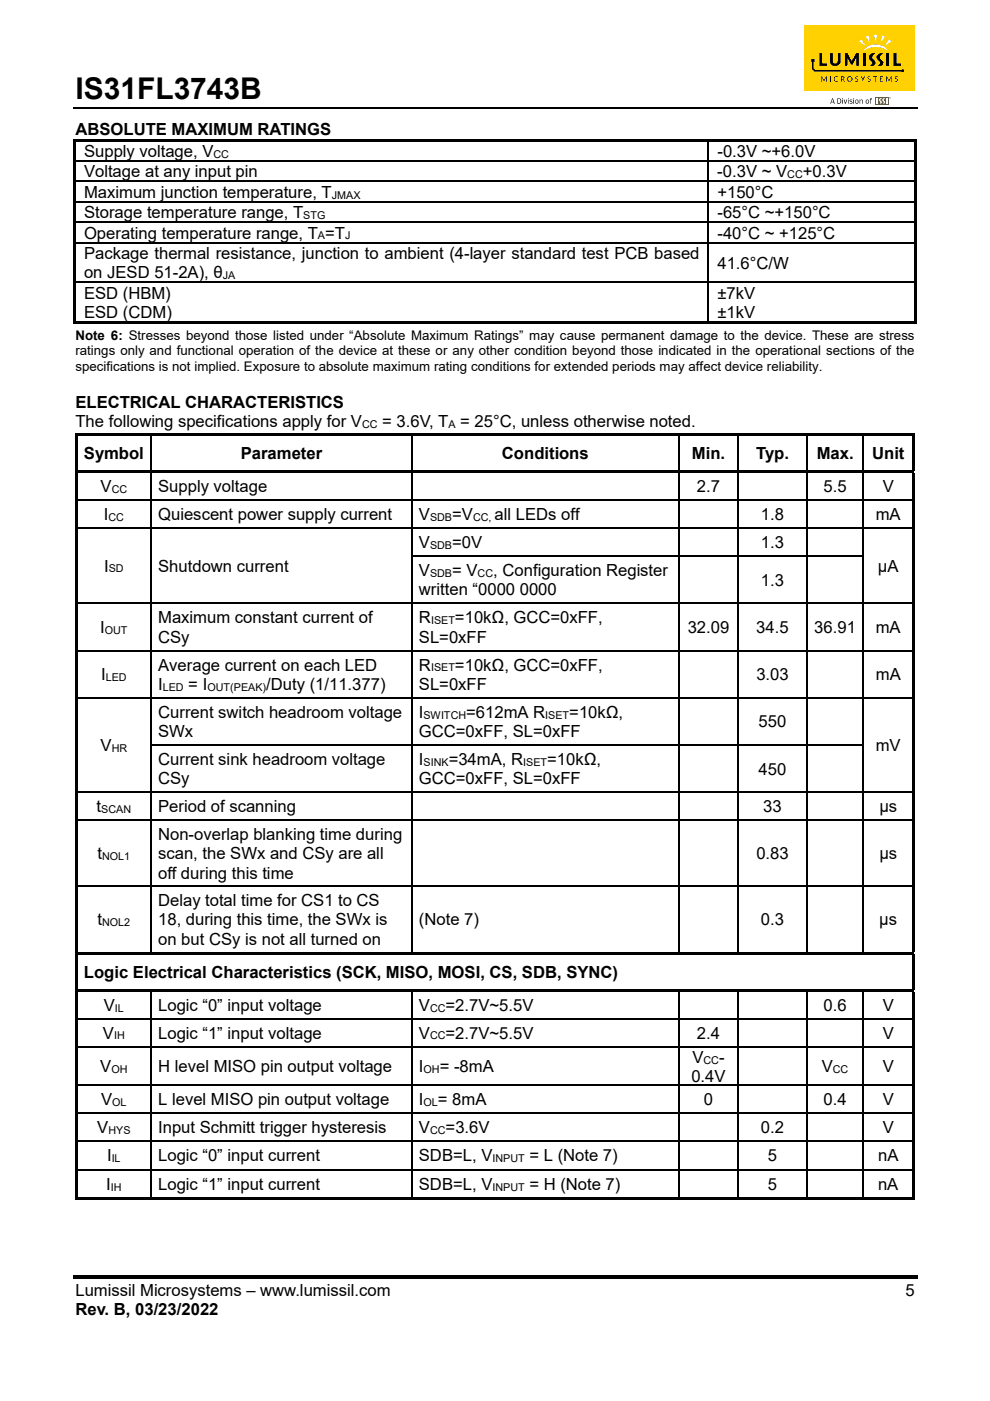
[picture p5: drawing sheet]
<svg xmlns="http://www.w3.org/2000/svg" width="210mm" height="297mm" viewBox="0 0 210 297" stroke-linecap="round" stroke-linejoin="round" font-family="sans-serif">
<path d="M15.5 22.8h179" fill="none" stroke="#000" stroke-width=".34"/>
<path d="M15.5 270.3h179v.8h-179z" fill="#000"/>
<path d="M170.6 5.3h23.4v13.9h-23.4z" fill="#ffd100"/>
<g fill="#000">
<path d="M174.2 16.2h.1l.5 .8 .4-.8h.2v1.1h-.2v-.9l-.4 .8-.5-.8-.1 .9zM176.1 16.2h.1v1.1h-.1zM176.9 16.4a.46 .46 0 0 1 .8 0 .45 .45 0 0 0-.6 0 .45 .45 0 0 0 0 .7 .45 .45 0 0 0 .6 0 .53 .53 0 0 1-.7 .1 .53 .53 0 0 1-.1-.8zM181.4 16.3l.4-.1 .3 .1-.1 .1a.23 .23 0 0 0-.4-.1 .23 .23 0 0 0 0 .3 .23 .23 0 0 0 .3 .1 .35 .35 0 0 1 0 .6 .35 .35 0 0 1-.5-.2 .25 .25 0 0 0 .4 .1 .25 .25 0 0 0 .1-.3 .25 .25 0 0 0-.4-.1l-.1-.2zM182.5 16.2h.2l.3 .6 .3-.6h.2l-.4 .7v.4h-.2v-.4zM184 16.3l.4-.1 .3 .1-.1 .1a.23 .23 0 0 0-.4-.1 .23 .23 0 0 0 0 .3 .23 .23 0 0 0 .3 .1 .34 .34 0 0 1 0 .5 .34 .34 0 0 1-.5-.1 .25 .25 0 0 0 .4 .1 .25 .25 0 0 0 .1-.3 .25 .25 0 0 0-.3-.1l-.2-.2zM185.2 16.2h.9v.1h-.4v1h-.2v-1h-.3zM186.6 16.2h.7v.1h-.5v.4h.4l-.4 .1v.4h.5v.1h-.7zM188 16.2h.1l.4 .8 .5-.8h.1v1.1l-.1-.9-.4 .8-.5-.8v.9h-.1zM189.8 16.3l.4-.1 .2 .1v.1a.24 .24 0 0 0-.4-.1 .24 .24 0 0 0 0 .3 .24 .24 0 0 0 .3 .1 .34 .34 0 0 1 0 .6 .34 .34 0 0 1-.5-.2h.1a.24 .24 0 0 0 .3 .1 .24 .24 0 0 0 .1-.3 .24 .24 0 0 0-.3-.1l-.2-.3z"/>
<path d="M178.4 16.2h.2a.34 .34 0 0 1 .5 .2 .34 .34 0 0 1-.3 .4l.4 .5h-.2l-.3-.5h-.2v.5h-.1zM178.5 16.3v.4l.4-.1a.28 .28 0 0 0-.1-.3 .28 .28 0 0 0-.3 0z"/>
<path d="M179.7 16.7a.58 .58 0 0 1 1.1 0 .58 .58 0 0 1-1.1 0zM179.8 16.7a.43 .43 0 0 0 .8 0 .43 .43 0 0 0-.8 0z"/>
</g>
<path d="M188.6 20.7a.2 .2 0 0 1 .4 0 .2 .2 0 0 1-.4 0zM188.7 20.7a.14 .14 0 0 0 .2 0 .14 .14 0 0 0-.2 0zM188.7 20.6l.2 .2h-.2zM188.7 20.7h.1z" fill="#010101"/>
<path d="M185.7 20.6h2.8v1.6h-2.8z" fill="#c42032"/>
<g fill="#fff">
<path d="M186 20.8h.3v1.1h-.3z"/>
<path d="M186.6 20.9h.4a.4 .4 0 0 0-.2 .4 .4 .4 0 0 0 .2 .4l-.1 .2h-.4l.2-.1-.1-.3a.32 .32 0 0 1-.2-.3 .32 .32 0 0 1 .2-.3z"/>
<path d="M187.2 21l.5-.2a.47 .47 0 0 0-.2 .4 .47 .47 0 0 0 .2 .5l-.1 .2h-.4l.3-.2-.4-.4z"/>
<path d="M188 20.8h.3v1.1h-.3z"/>
</g>
<path d="M173.8 11.3h.6v2.2h1v.4h-1.6zM176 11.3h.7v1.4a.54 .54 0 0 0 .3 .8 .54 .54 0 0 0 .7-.6v-1.6h.6v.9a1.29 1.29 0 0 1-1 1.8 1.03 1.03 0 0 1-1.3-1.1zM179.2 11.3h.6l.9 1.7 .8-1.7h.7v2.6h-.6v-1.7l-.7 1.3-.2 .2-.3-.1-.7-1.4v1.7h-.5zM183 11.3h.7v2.6h-.7zM184.6 11.5a1 1 0 0 1 1.1-.2v.1a.78 .78 0 0 0-.7 .7 .78 .78 0 0 0 .5 .8 .61 .61 0 0 1-.2 1h-.9a.61 .61 0 0 0 .6-.5 .61 .61 0 0 0-.4-.6 .73 .73 0 0 1 0-1.3zM186.2 11.5a.91 .91 0 0 1 1.2-.1 .77 .77 0 0 0-.8 .7 .77 .77 0 0 0 .6 .8 .61 .61 0 0 1-.2 1h-.9a.61 .61 0 0 0 .5-.5 .61 .61 0 0 0-.4-.6 .73 .73 0 0 1 0-1.3zM188 11.3h.6v2.6h-.6zM189.5 11.3h.7v2.2h.9v.4h-1.6z" fill="#000"/>
<g fill="#fff">
<path d="M183.3 10.5a3.3 3.3 0 0 1 5.1 .3 4.7 4.7 0 0 0-5.3 0z"/>
<path d="M183.6 7.8l.7-.2 .2 1.6z"/>
<path d="M187 7.5l.7 .3-.9 1.3z"/>
<path d="M185.4 7.4h.7l-.4 1.6z"/>
<path d="M182.2 8.8l.5-.5 .9 1.4z"/>
<path d="M188.6 8.3l.5 .5-1.4 .9z"/>
</g>
<g fill="#000">
<path d="M172.1 12.4h.6v.7h-.1v1.4l.3 .3h18.3a.31 .31 0 0 1 .5 .1 .31 .31 0 0 1-.1 .4 .31 .31 0 0 1-.4-.1h-18.4l-.6-.6zM15.6 29.5h.6v.5h-.6zM15.6 29.5h178.8v.5h-178.8zM15.6 30h.6v4h-.6zM15.6 34h.6v.3h-.6zM15.6 34.3h.6v4.1h-.6zM15.6 38.4h.6v.2h-.6zM150.1 34h.3v.3h-.3zM150.1 38.4h.3v.2h-.3zM178.9 21.1h.2l.2 .7 .2-.7h.2l-.3 .9h-.2zM180.2 21.2h.6l-.5 .1 .5 .5-.3 .2-.3-.1 .5-.1-.1-.2a.34 .34 0 0 1-.4-.4zM182.3 21.1l.1 .2 .4-.2 .2 .1v.8h-.1l-.2-.8-.3 .2-.1 .6z"/>
<path d="M184.6 20.8h.4l-.3 .2 .2 .1-.2 .1v.8l-.2-.8zM193.8 29.5h.6v.5h-.6zM193.8 30h.6v4h-.6zM193.8 34h.6v.3h-.6zM193.8 34.3h.6v4.1h-.6zM193.8 38.4h.6v.2h-.6zM15.6 38.6h.6v4.1h-.6zM15.6 42.7h.6v.3h-.6zM15.6 43h.6v4h-.6zM15.6 47h.6v.3h-.6zM15.6 47.3h.6v4h-.6zM15.6 51.3h.6v.3h-.6z"/>
<path d="M15.6 51.6h.6v8.1h-.6zM15.6 59.7h.6v.3h-.6zM150.1 42.7h.3v.3h-.3zM150.1 47h.3v.3h-.3zM150.1 51.3h.3v.3h-.3zM150.1 59.7h.3v.3h-.3zM193.8 38.6h.6v4.1h-.6zM193.8 42.7h.6v.3h-.6zM193.8 43h.6v4h-.6zM193.8 47h.6v.3h-.6zM193.8 47.3h.6v4h-.6zM193.8 51.3h.6v.3h-.6z"/>
<path d="M193.8 51.6h.6v8.1h-.6zM193.8 59.7h.6v.3h-.6zM15.6 60h.6v8.6h-.6zM15.6 68.1h134.5v.5h-134.5zM150.1 68.1h43.7v.5h-43.7zM193.8 60h.6v8.6h-.6zM193.8 68.1h.6v.5h-.6zM16 91.8h.6v.5h-.6zM16 91.8h178v.5h-178zM16 92.3h.6v7.5h-.6zM193.4 91.8h.6v.5h-.6zM193.4 92.3h.6v7.5h-.6z"/>
<path d="M16 99.8h178v.5h-178zM16 100.3h.6v5.5h-.6zM16 105.8h.6v.3h-.6zM16 106.1h.6v5.7h-.6zM16 111.8h.6v.3h-.6zM16 112.1h.6v5.7h-.6zM16 117.8h.6v.3h-.6zM31.9 105.8h.3v.3h-.3zM31.9 111.8h.3v.3h-.3zM31.9 117.8h.3v.3h-.3zM87.2 105.8h.3v.3h-.3zM87.2 111.8h.3v.3h-.3z"/>
<path d="M87.2 117.8h.3v.3h-.3zM143.8 105.8h.3v.3h-.3zM143.8 111.8h.3v.3h-.3zM143.8 117.8h.3v.3h-.3zM156.5 105.8h.2v.3h-.2zM156.5 111.8h.2v.3h-.2zM156.5 117.8h.2v.3h-.2zM171 105.8h.3v.3h-.3zM171 111.8h.3v.3h-.3zM171 117.8h.3v.3h-.3zM183 105.8h.3v.3h-.3zM183 111.8h.3v.3h-.3z"/>
<path d="M183 117.8h.3v.3h-.3zM193.4 100.3h.6v5.5h-.6zM193.4 105.8h.6v.3h-.6zM193.4 106.1h.6v5.7h-.6zM193.4 111.8h.6v.3h-.6zM193.4 112.1h.6v5.7h-.6zM193.4 117.8h.6v.3h-.6zM16 118.1h.6v9.7h-.6zM16 127.8h.6v.3h-.6zM16 128.1h.6v9.7h-.6zM16 137.8h.6v.3h-.6zM31.9 127.8h.3v.3h-.3z"/>
<path d="M31.9 137.8h.3v.3h-.3zM87.2 127.8h.3v.3h-.3zM87.2 137.8h.3v.3h-.3zM143.8 127.8h.3v.3h-.3zM143.8 137.8h.3v.3h-.3zM156.5 127.8h.2v.3h-.2zM156.5 137.8h.2v.3h-.2zM171 127.8h.3v.3h-.3zM171 137.8h.3v.3h-.3zM183 127.8h.3v.3h-.3zM183 137.8h.3v.3h-.3zM193.4 118.1h.6v9.7h-.6z"/>
<path d="M193.4 127.8h.6v.3h-.6zM193.4 128.1h.6v9.7h-.6zM193.4 137.8h.6v.3h-.6zM16 138.1h.6v9.7h-.6zM16 147.8h.6v.3h-.6zM16 148.1h.6v9.7h-.6zM16 157.8h.6v.3h-.6zM31.9 147.8h.3v.3h-.3zM31.9 157.8h.3v.3h-.3zM87.2 147.8h.3v.3h-.3zM87.2 157.8h.3v.3h-.3zM143.8 147.8h.3v.3h-.3z"/>
<path d="M143.8 157.8h.3v.3h-.3zM156.5 147.8h.2v.3h-.2zM156.5 157.8h.2v.3h-.2zM171 147.8h.3v.3h-.3zM171 157.8h.3v.3h-.3zM183 147.8h.3v.3h-.3zM183 157.8h.3v.3h-.3zM193.4 138.1h.6v9.7h-.6zM193.4 147.8h.6v.3h-.6zM193.4 148.1h.6v9.7h-.6zM193.4 157.8h.6v.3h-.6zM16 158.1h.6v9.7h-.6z"/>
<path d="M16 167.8h.6v.3h-.6zM16 168.1h.6v5.7h-.6zM16 173.8h.6v.3h-.6zM31.9 167.8h.3v.3h-.3zM31.9 173.8h.3v.3h-.3zM87.2 167.8h.3v.3h-.3zM87.2 173.8h.3v.3h-.3zM143.8 167.8h.3v.3h-.3zM143.8 173.8h.3v.3h-.3zM156.5 167.8h.2v.3h-.2zM156.5 173.8h.2v.3h-.2zM171 167.8h.3v.3h-.3z"/>
<path d="M171 173.8h.3v.3h-.3zM183 167.8h.3v.3h-.3zM183 173.8h.3v.3h-.3zM193.4 158.1h.6v9.7h-.6zM193.4 167.8h.6v.3h-.6zM193.4 168.1h.6v5.7h-.6zM193.4 173.8h.6v.3h-.6zM16 174.1h.6v13.7h-.6zM16 187.8h.6v.3h-.6zM31.9 187.8h.3v.3h-.3zM87.2 187.8h.3v.3h-.3zM143.8 187.8h.3v.3h-.3z"/>
<path d="M156.5 187.8h.2v.3h-.2zM171 187.8h.3v.3h-.3zM183 187.8h.3v.3h-.3zM193.4 174.1h.6v13.7h-.6zM193.4 187.8h.6v.3h-.6zM16 188.1h.6v13.7h-.6zM16 201.8h178v.5h-178zM16 202.3h.6v7.5h-.6zM16 209.8h178v.5h-178zM16 210.3h.6v5.5h-.6zM16 215.8h.6v.3h-.6zM31.9 215.8h.3v.3h-.3z"/>
<path d="M87.2 215.8h.3v.3h-.3zM143.8 215.8h.3v.3h-.3zM156.5 215.8h.2v.3h-.2zM171 215.8h.3v.3h-.3zM183 215.8h.3v.3h-.3zM193.4 188.1h.6v13.7h-.6zM193.4 202.3h.6v7.5h-.6zM193.4 210.3h.6v5.5h-.6zM193.4 215.8h.6v.3h-.6zM16 216.1h.6v5.7h-.6zM16 221.8h.6v.3h-.6zM16 222.1h.6v7.7h-.6z"/>
<path d="M16 229.8h.6v.3h-.6zM16 230.1h.6v5.7h-.6zM16 235.8h.6v.3h-.6zM31.9 221.8h.3v.3h-.3zM31.9 229.8h.3v.3h-.3zM31.9 235.8h.3v.3h-.3zM87.2 221.8h.3v.3h-.3zM87.2 229.8h.3v.3h-.3zM87.2 235.8h.3v.3h-.3zM143.8 221.8h.3v.3h-.3zM143.8 229.8h.3v.3h-.3zM143.8 235.8h.3v.3h-.3z"/>
<path d="M156.5 221.8h.2v.3h-.2zM156.5 229.8h.2v.3h-.2zM156.5 235.8h.2v.3h-.2zM171 221.8h.3v.3h-.3zM171 229.8h.3v.3h-.3zM171 235.8h.3v.3h-.3zM183 221.8h.3v.3h-.3zM183 229.8h.3v.3h-.3zM183 235.8h.3v.3h-.3zM193.4 216.1h.6v5.7h-.6zM193.4 221.8h.6v.3h-.6zM193.4 222.1h.6v7.7h-.6z"/>
<path d="M193.4 229.8h.6v.3h-.6zM193.4 230.1h.6v5.7h-.6zM193.4 235.8h.6v.3h-.6zM16 236.1h.6v5.8h-.6zM16 241.9h.6v.2h-.6zM16 242.1h.6v5.7h-.6zM16 247.8h.6v.3h-.6zM16 248.1h.6v6.3h-.6zM16 253.8h15.9v.6h-15.9zM31.9 241.9h.3v.2h-.3zM31.9 247.8h.3v.3h-.3zM31.9 253.8h55.3v.6h-55.3z"/>
<path d="M87.2 241.9h.3v.2h-.3zM87.2 247.8h.3v.3h-.3zM87.2 253.8h56.6v.6h-56.6zM143.8 241.9h.3v.2h-.3zM143.8 247.8h.3v.3h-.3zM143.8 253.8h12.7v.6h-12.7zM156.5 241.9h.2v.2h-.2zM156.5 247.8h.2v.3h-.2zM156.5 253.8h14.5v.6h-14.5zM171 241.9h.3v.2h-.3zM171 247.8h.3v.3h-.3zM171 253.8h12v.6h-12z"/>
<path d="M183 241.9h.3v.2h-.3zM183 247.8h.3v.3h-.3zM183 253.8h10.4v.6h-10.4zM193.4 236.1h.6v5.8h-.6zM193.4 241.9h.6v.2h-.6zM193.4 242.1h.6v5.7h-.6zM193.4 247.8h.6v.3h-.6zM193.4 248.1h.6v6.3h-.6zM193.4 253.8h.6v.6h-.6z"/>
<path d="M176.5 20.8h.2l.4 1.2h-.2l-.1-.3h-.5v.3h-.2zM176.6 21l-.2 .6h.4z"/>
<path d="M177.6 20.8a.61 .61 0 0 1 .8 .6 .61 .61 0 0 1-.8 .6zM177.7 21v.8h.2a.45 .45 0 0 0 .4-.5 .45 .45 0 0 0-.6-.3z"/>
<path d="M178.6 20.8l.2 .2zM178.6 21.1h.2v.9h-.2z"/>
<path d="M179.9 20.8l.1 .2zM179.9 21.1l.1 .9z"/>
<path d="M181 20.8l.1 .2zM181 21.1h.1v.9h-.1z"/>
<path d="M181.3 21.6a.45 .45 0 0 1 .9 0 .45 .45 0 0 1-.9 0zM181.4 21.5a.3 .3 0 0 0 .6 0 .3 .3 0 0 0-.6 0z"/>
<path d="M183.6 21.6a.42 .42 0 0 1 .8 0 .42 .42 0 0 1-.8 0zM183.7 21.5a.3 .3 0 0 0 .6 0 .3 .3 0 0 0-.6 0z"/>
</g>
<g fill="none" stroke="#000" stroke-width=".25">
<path d="M16.2 34.2h133.9M16.2 38.5h133.9M150.3 30v4M150.3 34.3v4.1M150.3 38.6v4.1M150.4 34.2h43.4M150.4 38.5h43.4M16.2 42.8h133.9M16.2 47.1h133.9M16.2 51.5h133.9M16.2 59.8h133.9M150.3 43v4"/>
<path d="M150.3 47.3v4M150.3 51.6v8.1M150.3 60v8.1M150.4 42.8h43.4M150.4 47.1h43.4M150.4 51.5h43.4M150.4 59.8h43.4M32 92.3v7.5M87.4 92.3v7.5M144 92.3v7.5M156.6 92.3v7.5M171.1 92.3v7.5"/>
<path d="M183.1 92.3v7.5M16.6 105.9h15.3M16.6 111.9h15.3M32 100.3v5.5M32 106.1v5.7M32 112.1v5.7M32 118.1v9.7M32.2 105.9h55M32.2 111.9h55M87.4 100.3v5.5M87.4 106.1v5.7M87.4 112.1v5.7"/>
<path d="M87.4 118.1v9.7M87.5 105.9h56.3M87.5 111.9h56.3M87.5 117.9h56.3M144 100.3v5.5M144 106.1v5.7M144 112.1v5.7M144 118.1v9.7M144.1 105.9h12.4M144.1 111.9h12.4M144.1 117.9h12.4M156.6 100.3v5.5"/>
<path d="M156.6 106.1v5.7M156.6 112.1v5.7M156.6 118.1v9.7M156.7 105.9h14.3M156.7 111.9h14.3M156.7 117.9h14.3M171.1 100.3v5.5M171.1 106.1v5.7M171.1 112.1v5.7M171.1 118.1v9.7M171.3 105.9h11.7M171.3 111.9h11.7"/>
<path d="M171.3 117.9h11.7M183.1 100.3v5.5M183.1 106.1v5.7M183.1 112.1v5.7M183.1 118.1v9.7M183.3 105.9h10.1M183.3 111.9h10.1M16.6 127.9h15.3M16.6 137.9h15.3M32 128.1v9.7M32 138.1v9.7M32.2 127.9h55"/>
<path d="M32.2 137.9h55M87.4 128.1v9.7M87.4 138.1v9.7M87.5 127.9h56.3M87.5 137.9h56.3M144 128.1v9.7M144 138.1v9.7M144.1 127.9h12.4M144.1 137.9h12.4M156.6 128.1v9.7M156.6 138.1v9.7M156.7 127.9h14.3"/>
<path d="M156.7 137.9h14.3M171.1 128.1v9.7M171.1 138.1v9.7M171.3 127.9h11.7M171.3 137.9h11.7M183.1 128.1v9.7M183.1 138.1v9.7M183.3 127.9h10.1M183.3 137.9h10.1M16.6 147.9h15.3M32 148.1v9.7M32 158.1v9.7"/>
<path d="M32.2 147.9h55M32.2 157.9h55M87.4 148.1v9.7M87.4 158.1v9.7M87.5 147.9h56.3M87.5 157.9h56.3M144 148.1v9.7M144 158.1v9.7M144.1 147.9h12.4M144.1 157.9h12.4M156.6 148.1v9.7M156.6 158.1v9.7"/>
<path d="M156.7 147.9h14.3M156.7 157.9h14.3M171.1 148.1v9.7M171.1 158.1v9.7M171.3 147.9h11.7M171.3 157.9h11.7M183.1 148.1v9.7M183.1 158.1v9.7M183.3 147.9h10.1M16.6 167.9h15.3M16.6 173.9h15.3M32 168.1v5.7"/>
<path d="M32 174.1v13.7M32.2 167.9h55M32.2 173.9h55M87.4 168.1v5.7M87.4 174.1v13.7M87.5 167.9h56.3M87.5 173.9h56.3M144 168.1v5.7M144 174.1v13.7M144.1 167.9h12.4M144.1 173.9h12.4M156.6 168.1v5.7"/>
<path d="M156.6 174.1v13.7M156.7 167.9h14.3M156.7 173.9h14.3M171.1 168.1v5.7M171.1 174.1v13.7M171.3 167.9h11.7M171.3 173.9h11.7M183.1 168.1v5.7M183.1 174.1v13.7M183.3 167.9h10.1M183.3 173.9h10.1M16.6 187.9h15.3"/>
<path d="M32 188.1v13.7M32.2 187.9h55M87.4 188.1v13.7M87.5 187.9h56.3M144 188.1v13.7M144.1 187.9h12.4M156.6 188.1v13.7M156.7 187.9h14.3M171.1 188.1v13.7M171.3 187.9h11.7M183.1 188.1v13.7M183.3 187.9h10.1"/>
<path d="M16.6 215.9h15.3M32 210.3v5.5M32 216.1v5.7M32.2 215.9h55M87.4 210.3v5.5M87.4 216.1v5.7M87.5 215.9h56.3M144 210.3v5.5M144 216.1v5.7M144.1 215.9h12.4M156.6 210.3v5.5M156.6 216.1v5.7"/>
<path d="M156.7 215.9h14.3M171.1 210.3v5.5M171.1 216.1v5.7M171.3 215.9h11.7M183.1 210.3v5.5M183.1 216.1v5.7M183.3 215.9h10.1M16.6 221.9h15.3M16.6 230h15.3M16.6 236h15.3M32 222.1v7.7M32 230.1v5.7"/>
<path d="M32 236.1v5.8M32.2 221.9h55M32.2 230h55M32.2 236h55M87.4 222.1v7.7M87.4 230.1v5.7M87.4 236.1v5.8M87.5 221.9h56.3M87.5 230h56.3M87.5 236h56.3M144 222.1v7.7M144 230.1v5.7"/>
<path d="M144 236.1v5.8M144.1 221.9h12.4M144.1 230h12.4M144.1 236h12.4M156.6 222.1v7.7M156.6 230.1v5.7M156.6 236.1v5.8M156.7 221.9h14.3M156.7 230h14.3M156.7 236h14.3M171.1 222.1v7.7M171.1 230.1v5.7"/>
<path d="M171.1 236.1v5.8M171.3 221.9h11.7M171.3 230h11.7M171.3 236h11.7M183.1 222.1v7.7M183.1 230.1v5.7M183.1 236.1v5.8M183.3 221.9h10.1M183.3 230h10.1M183.3 236h10.1M16.6 242h15.3M16.6 248h15.3"/>
<path d="M32 242.1v5.7M32 248.1v5.7M32.2 242h55M32.2 248h55M87.4 242.1v5.7M87.4 248.1v5.7M87.5 242h56.3M87.5 248h56.3M144 242.1v5.7M144 248.1v5.7M144.1 242h12.4M144.1 248h12.4"/>
<path d="M156.6 242.1v5.7M156.6 248.1v5.7M156.7 242h14.3M156.7 248h14.3M171.1 242.1v5.7M171.1 248.1v5.7M171.3 242h11.7M171.3 248h11.7M183.1 242.1v5.7M183.1 248.1v5.7M183.3 242h10.1M183.3 248h10.1"/>
</g>
<text font-size="6.3" x="16" y="21">IS31FL3743B</text>
<g font-size="3.5">
<text x="16" y="28.7">ABSOLUTE MAXIMUM RATINGS</text>
<text x="17.8" y="33.3">Supply voltage, V</text>
<text x="152.2" y="33.3">-0.3V ~+6.0V</text>
<text x="17.8" y="37.6">Voltage at any input pin</text>
<text x="17.8" y="42">Maximum junction temperature, T</text>
<text x="152.1" y="37.6">-0.3V ~ V</text>
<text x="152.2" y="42">+150°C</text>
<text x="170.3" y="37.6">+0.3V</text>
<text x="17.8" y="46.3">Storage temperature range, T</text>
<text x="152.2" y="46.3">-65°C ~+150°C</text>
<text x="17.8" y="50.6">Operating temperature range, T =T</text>
<text x="152.2" y="50.6">-40°C ~ +125°C</text>
<text x="17.8" y="54.9">Package thermal resistance, junction to ambient (4-layer standard test PCB based</text>
<text x="17.8" y="59">on JESD 51-2A), θ</text>
<text x="152.2" y="56.9">41.6°C/W</text>
<text x="17.8" y="63.3">ESD (HBM)</text>
<text x="152.2" y="63.3">±7kV</text>
<text x="17.8" y="67.4">ESD (CDM)</text>
<text x="152.2" y="67.4">±1kV</text>
<text x="16" y="86.6">ELECTRICAL CHARACTERISTICS</text>
<text x="16" y="90.6">The following specifications apply for V</text>
<text x="81.1" y="90.6">= 3.6V, T</text>
<text x="97.6" y="90.6">= 25°C, unless otherwise noted.</text>
<text x="17.8" y="97.3">Symbol</text>
<text x="51.1" y="97.3">Parameter</text>
<text x="106.5" y="97.3">Conditions</text>
<text x="146.7" y="97.3">Min.</text>
<text x="160.4" y="97.3">Typ.</text>
<text x="173.2" y="97.3">Max.</text>
<text x="185" y="97.3">Unit</text>
<text x="21.3" y="104.4">V</text>
<text x="33.5" y="104.4">Supply voltage</text>
<text x="147.8" y="104.4">2.7</text>
<text x="174.7" y="104.4">5.5</text>
<text x="187.2" y="104.4">V</text>
<text x="22" y="110.2">I</text>
<text x="33.5" y="110.2">Quiescent power supply current</text>
<text x="88.9" y="110.2">V</text>
<text x="95.9" y="110.2">=V</text>
<text x="104.9" y="110.2">all LEDs off</text>
<text x="161.4" y="110.2">1.8</text>
<text x="185.7" y="110.2">mA</text>
<text x="88.9" y="116.2">V</text>
<text x="95.9" y="116.2">=0V</text>
<text x="161.4" y="116.2">1.3</text>
<text x="22.1" y="121.2">I</text>
<text x="33.5" y="121.2">Shutdown current</text>
<text x="88.9" y="122.2">V</text>
<text x="95.9" y="122.2">= V</text>
<text x="104.6" y="122.2">, Configuration Register</text>
<text x="161.4" y="124.2">1.3</text>
<text x="186.2" y="121.2">μA</text>
<text x="88.9" y="126.2">written “0000 0000</text>
<text x="21.3" y="134.2">I</text>
<text x="33.5" y="132.2">Maximum constant current of</text>
<text x="33.5" y="136.2">CSy</text>
<text x="88.9" y="132.2">R</text>
<text x="88.9" y="136.2">SL=0xFF</text>
<text x="96.5" y="132.2">=10kΩ, GCC=0xFF,</text>
<text x="145.9" y="134.2">32.09</text>
<text x="160.4" y="134.2">34.5</text>
<text x="172.7" y="134.2">36.91</text>
<text x="185.8" y="134.2">mA</text>
<text x="33.5" y="142.2">Average current on each LED</text>
<text x="88.9" y="142.2">R</text>
<text x="96.5" y="142.2">=10kΩ, GCC=0xFF,</text>
<text x="21.4" y="144.2">I</text>
<text x="33.5" y="146.2">I</text>
<text x="39.9" y="146.2">= I</text>
<text x="56.5" y="146.2">/Duty (1/11.377)</text>
<text x="88.9" y="146.2">SL=0xFF</text>
<text x="160.4" y="144.2">3.03</text>
<text x="185.8" y="144.2">mA</text>
<text x="33.5" y="152.2">Current switch headroom voltage</text>
<text x="88.9" y="152.2">I</text>
<text x="98.9" y="152.2">=612mA R</text>
<text x="120.8" y="152.2">=10kΩ,</text>
<text x="160.9" y="154.2">550</text>
<text x="21.3" y="159.2">V</text>
<text x="33.5" y="156.2">SWx</text>
<text x="88.9" y="156.2">GCC=0xFF, SL=0xFF</text>
<text x="185.8" y="159.2">mV</text>
<text x="33.5" y="162.2">Current sink headroom voltage</text>
<text x="33.5" y="166.2">CSy</text>
<text x="88.9" y="162.2">I</text>
<text x="88.9" y="166.2">GCC=0xFF, SL=0xFF</text>
<text x="95.2" y="162.2">=34mA, R</text>
<text x="116.1" y="162.2">=10kΩ,</text>
<text x="160.9" y="164.2">450</text>
<text x="20.5" y="172.2">t</text>
<text x="33.5" y="172.2">Period of scanning</text>
<text x="161.9" y="172.2">33</text>
<text x="186.5" y="172.2">µs</text>
<text x="33.5" y="178.2">Non-overlap blanking time during</text>
<text x="20.7" y="182.2">t</text>
<text x="33.5" y="182.2">scan, the SWx and CSy are all</text>
<text x="160.4" y="182.2">0.83</text>
<text x="186.5" y="182.2">µs</text>
<text x="33.5" y="186.3">off during this time</text>
<text x="20.7" y="196.2">t</text>
<text x="33.5" y="192.2">Delay total time for CS1 to CS</text>
<text x="33.5" y="196.2">18, during this time, the SWx is</text>
<text x="88.9" y="196.2">(Note 7)</text>
<text x="161.4" y="196.2">0.3</text>
<text x="186.5" y="196.2">µs</text>
<text x="33.5" y="200.3">on but CSy is not all turned on</text>
<text x="17.8" y="207.3">Logic Electrical Characteristics (SCK, MISO, MOSI, CS, SDB, SYNC)</text>
<text x="22" y="214.4">V</text>
<text x="33.5" y="214.4">Logic “0” input voltage</text>
<text x="88.9" y="214.4">V</text>
<text x="94.5" y="214.4">=2.7V~5.5V</text>
<text x="174.7" y="214.4">0.6</text>
<text x="187.2" y="214.4">V</text>
<text x="21.8" y="220.2">V</text>
<text x="33.5" y="220.2">Logic “1” input voltage</text>
<text x="88.9" y="220.2">V</text>
<text x="94.5" y="220.2">=2.7V~5.5V</text>
<text x="147.8" y="220.2">2.4</text>
<text x="187.2" y="220.2">V</text>
<text x="21.3" y="227.2">V</text>
<text x="33.5" y="227.2">H level MISO pin output voltage</text>
<text x="88.9" y="227.2">I</text>
<text x="93.3" y="227.2">= -8mA</text>
<text x="146.9" y="225.4">V</text>
<text x="152.5" y="225.4">-</text>
<text x="174.3" y="227.2">V</text>
<text x="187.2" y="227.2">V</text>
<text x="146.6" y="229.4">0.4V</text>
<text x="21.5" y="234.3">V</text>
<text x="33.5" y="234.3">L level MISO pin output voltage</text>
<text x="88.9" y="234.3">I</text>
<text x="92.9" y="234.3">= 8mA</text>
<text x="149.3" y="234.3">0</text>
<text x="174.7" y="234.3">0.4</text>
<text x="187.2" y="234.3">V</text>
<text x="20.6" y="240.3">V</text>
<text x="33.5" y="240.3">Input Schmitt trigger hysteresis</text>
<text x="88.9" y="240.3">V</text>
<text x="94.5" y="240.3">=3.6V</text>
<text x="161.4" y="240.3">0.2</text>
<text x="187.2" y="240.3">V</text>
<text x="22.7" y="246.3">I</text>
<text x="33.5" y="246.3">Logic “0” input current</text>
<text x="88.9" y="246.3">SDB=L, V</text>
<text x="112.3" y="246.3">= L (Note 7)</text>
<text x="162.9" y="246.3">5</text>
<text x="186.2" y="246.3">nA</text>
<text x="22.5" y="252.3">I</text>
<text x="33.5" y="252.3">Logic “1” input current</text>
<text x="88.9" y="252.3">SDB=L, V</text>
<text x="112.3" y="252.3">= H (Note 7)</text>
<text x="162.9" y="252.3">5</text>
<text x="186.2" y="252.3">nA</text>
<text x="16" y="274.7">Lumissil Microsystems – www.lumissil.com</text>
<text x="192.1" y="274.7">5</text>
<text x="16" y="278.8">Rev. B, 03/23/2022</text>
</g>
<g font-size="2.8">
<text x="16" y="75.4">ratings only and functional operation of the device at these or any other condition beyond those indicated in the operational sections of the</text>
<text x="16" y="72.1">Note 6: Stresses beyond those listed under “Absolute Maximum Ratings” may cause permanent damage to the device. These are stress</text>
<text x="16" y="78.6">specifications is not implied. Exposure to absolute maximum rating conditions for extended periods may affect device reliability.</text>
</g>
<g font-size="2.3">
<text x="45.3" y="33.5">CC</text>
<text x="167" y="37.8">CC</text>
<text x="64.3" y="46.4">STG</text>
<text x="70.4" y="42.1">JMAX</text>
<text x="67.4" y="50.8">A</text>
<text x="73.2" y="50.8">J</text>
<text x="47.2" y="59.1">JA</text>
<text x="76.8" y="90.8">CC</text>
<text x="95.1" y="90.8">A</text>
<text x="23.7" y="104.5">CC</text>
<text x="23" y="110.4">CC</text>
<text x="91.2" y="110.4">SDB</text>
<text x="100.3" y="110.4">CC,</text>
<text x="91.2" y="116.4">SDB</text>
<text x="23.1" y="121.4">SD</text>
<text x="91.2" y="122.3">SDB</text>
<text x="101.3" y="122.3">CC</text>
<text x="22.2" y="134.4">OUT</text>
<text x="91.4" y="132.4">ISET</text>
<text x="91.4" y="142.3">ISET</text>
<text x="22.4" y="144.4">LED</text>
<text x="34.5" y="146.4">LED</text>
<text x="44" y="146.4">OUT(PEAK)</text>
<text x="89.8" y="152.4">SWITCH</text>
<text x="115.7" y="152.4">ISET</text>
<text x="23.7" y="159.4">HR</text>
<text x="89.8" y="162.3">SINK</text>
<text x="111" y="162.3">ISET</text>
<text x="21.5" y="172.4">SCAN</text>
<text x="21.7" y="182.4">NOL1</text>
<text x="21.7" y="196.4">NOL2</text>
<text x="24.4" y="214.5">IL</text>
<text x="91.2" y="214.5">CC</text>
<text x="24.2" y="220.4">IH</text>
<text x="91.2" y="220.4">CC</text>
<text x="23.6" y="227.4">OH</text>
<text x="89.8" y="227.4">OH</text>
<text x="149.2" y="225.6">CC</text>
<text x="176.6" y="227.4">CC</text>
<text x="23.8" y="234.4">OL</text>
<text x="89.8" y="234.4">OL</text>
<text x="23" y="240.4">HYS</text>
<text x="91.2" y="240.4">CC</text>
<text x="23.7" y="246.4">IL</text>
<text x="104.5" y="246.4">INPUT</text>
<text x="23.5" y="252.4">IH</text>
<text x="104.5" y="252.4">INPUT</text>
</g>
</svg>
